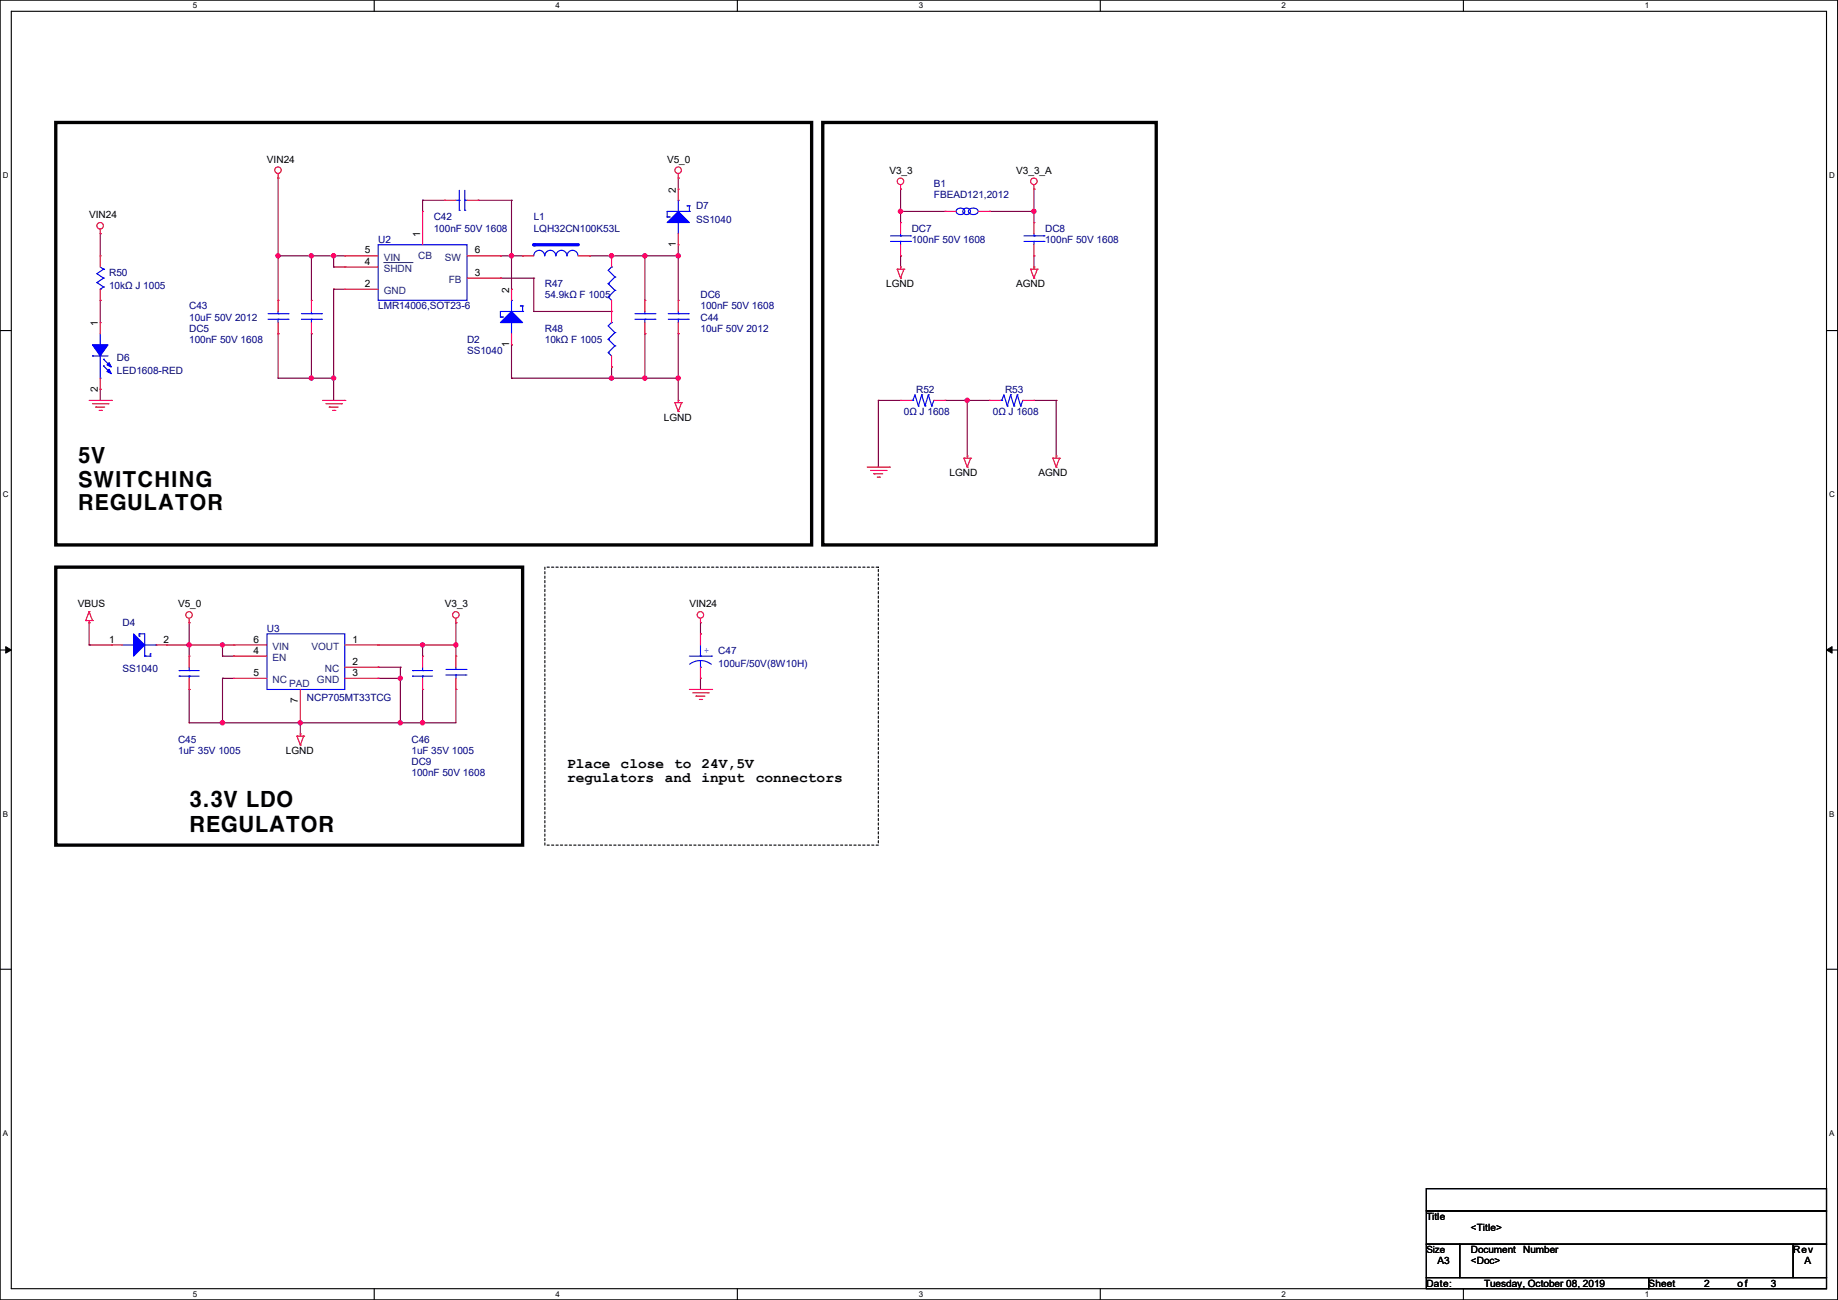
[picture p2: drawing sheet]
<svg xmlns="http://www.w3.org/2000/svg" width="420mm" height="297mm" viewBox="0 0 420 297" stroke-linecap="round" stroke-linejoin="round" font-family="sans-serif">
<path d="M0 0h419.9v297h-419.9zM2.6 2.6h414.8v291.8h-414.8z" fill="none" stroke="#000" stroke-width=".25"/>
<g fill="#fff">
<path d="M44 .3h1v2h-1z"/>
<path d="M44 294.7h1v2h-1z"/>
</g>
<path d="M85.5 0v2.6M85.5 294.4v2.6" fill="none" stroke="#000" stroke-width=".25"/>
<g fill="#fff">
<path d="M127 .3h.9v2h-.9z"/>
<path d="M127 294.7h.9v2h-.9z"/>
</g>
<path d="M168.5 0v2.6M168.5 294.4v2.6" fill="none" stroke="#000" stroke-width=".25"/>
<g fill="#fff">
<path d="M209.9 .3h1v2h-1z"/>
<path d="M209.9 294.7h1v2h-1z"/>
</g>
<path d="M251.4 0v2.6M251.4 294.4v2.6" fill="none" stroke="#000" stroke-width=".25"/>
<g fill="#fff">
<path d="M292.9 .3h.9v2h-.9z"/>
<path d="M292.9 294.7h.9v2h-.9z"/>
</g>
<path d="M334.4 0v2.6M334.4 294.4v2.6" fill="none" stroke="#000" stroke-width=".25"/>
<g fill="#fff">
<path d="M375.8 .3h1v2h-1z"/>
<path d="M375.8 294.7h1v2h-1z"/>
<path d="M.7 39h1.2v2h-1.2z"/>
<path d="M418 39h1.3v2h-1.3z"/>
<path d="M.7 112h1.2v2h-1.2z"/>
<path d="M418 112h1.3v2h-1.3z"/>
</g>
<path d="M0 75.5h2.6M417.4 75.5h2.5" fill="none" stroke="#000" stroke-width=".25"/>
<g fill="#fff">
<path d="M.7 185h1.2v1.9h-1.2z"/>
<path d="M418 185h1.2v1.9h-1.2z"/>
</g>
<path d="M0 148.5h2.6M417.4 148.5h2.5" fill="none" stroke="#000" stroke-width=".25"/>
<path d="M1.3 147.7l1.3 .8-1.3 .7zM417.4 148.5l1.2-.8v1.5z" fill="#000" stroke="#000" stroke-width=".23"/>
<g fill="#fff">
<path d="M.7 257.9h1.2v2h-1.2z"/>
<path d="M418 257.9h1.2v2h-1.2z"/>
</g>
<path d="M0 221.4h2.6M417.4 221.4h2.5M325.9 271.6h91.5v5h-91.5zM325.9 276.6h91.5v7.7h-91.5zM325.9 284.3h7.6v7.6h-7.6zM325.9 291.9h50.8v2.5h-50.8zM333.5 284.3h76.2v7.6h-76.2zM376.7 291.9h40.7v2.5h-40.7zM409.7 284.3h7.7v7.6h-7.7z" fill="none" stroke="#000" stroke-width=".25"/>
<path d="M12.7 28h172.8v96.5h-172.8zM188 28h76.2v96.5h-76.2zM12.7 129.6h106.7v63.5h-106.7z" fill="none" stroke="#000" stroke-width=".76"/>
<path d="M124.5 129.6h76.2v63.5h-76.2z" fill="none" stroke="#000" stroke-width=".25" stroke-dasharray=".5"/>
<g fill="none" stroke="#800040" stroke-width=".25">
<path d="M22.9 53.4h.1M22.9 53.4v5.1M63.5 40.7h.1M63.5 58.5h.1M63.5 40.7v27.9M63.5 58.5h15.3M71.2 58.5h.1M71.2 58.5v10.1M76.2 58.5h.1M76.2 58.5v2.5M96.6 45.8h.1M96.6 45.8v2.5"/>
<path d="M96.6 45.8h5M109.3 45.8h.1M109.3 45.8h7.6M114.3 58.5h.1M114.3 58.5h5.1M116.9 45.8h.1M116.9 58.5h.1M116.9 45.8v20.3M134.7 58.5h.1M134.7 58.5h20.3M139.7 58.5h.1M147.4 58.5h.1"/>
<path d="M147.4 58.5v10.1M155 58.5h.1M155 40.7h.1M155 40.7v2.5M155 55.9v12.7M205.8 43.2h.1M205.8 48.3h.1M205.8 58.5h.1M205.8 43.2v7.6M205.8 58.5v2.5M205.8 48.3h10.1M226.1 48.3h.1"/>
<path d="M226.1 48.3h10.2M236.3 43.2h.1M236.3 48.3h.1M236.3 58.5h.1M236.3 43.2v7.6M236.3 58.5v2.5M22.9 68.6h.1M22.9 68.6v5.1M63.5 76.2h.1M63.5 76.2v10.2M71.2 76.2h.1M71.2 76.2v10.2"/>
<path d="M76.2 61h.1M76.2 66.1h.1M76.2 66.1v25.4M76.2 61h2.6M76.2 66.1h2.6M114.3 63.5h.1M114.3 63.5h7.7M116.9 78.8h.1M116.9 78.8v7.6M122 63.5h.1M122 71.2h.1M122 63.5v7.7"/>
<path d="M122 71.2h17.7M147.4 76.2h.1M147.4 76.2v10.2M155 76.2h.1M155 76.2v15.3M22.9 88.9h.1M22.9 88.9v2.6M63.5 86.4h.1M63.5 86.4h12.7M71.2 86.4h.1M76.2 86.4h.1M116.9 86.4h.1"/>
<path d="M116.9 86.4h38.1M139.7 83.9h.1M139.7 86.4h.1M139.7 83.9v2.5M147.4 86.4h.1M155 86.4h.1M200.7 91.5h.1M200.7 91.5h5.1M200.7 91.5v15.2M215.9 91.5h.1M215.9 91.5h10.2M221 91.5h.1"/>
<path d="M221 91.5v12.7M236.3 91.5h.1M236.3 91.5h5M241.3 91.5h.1M241.3 91.5v12.7M20.4 147.4h.1M20.4 142.3h.1M20.4 147.4h5M20.4 142.3v5.1M38.1 147.4h.1M38.1 147.4h15.3M43.2 142.3h.1"/>
<path d="M43.2 147.4h.1M43.2 157.5h.1M43.2 142.3v7.6M43.2 157.5v7.6M50.8 147.4h.1M50.8 149.9h.1M50.8 155h.1M50.8 147.4v2.5M50.8 155v10.1M50.8 149.9h2.6M50.8 155h2.6M86.4 147.4h.1"/>
<path d="M86.4 152.4h.1M86.4 155h.1M86.4 147.4h17.8M86.4 152.4h5.1M86.4 155h5.1M91.5 152.4h.1M91.5 155h.1M91.5 152.4v12.7M96.6 147.4h.1M96.6 157.5h.1M96.6 147.4v2.5M96.6 157.5v7.6"/>
<path d="M104.2 142.3h.1M104.2 147.4h.1M104.2 157.5h.1M104.2 142.3v7.6M104.2 157.5v7.6h-61M160.1 155h.1M160.1 144.8h.1M160.1 142.3v2.5M160.1 155v2.5M43.2 165.1h.1M50.8 165.1h.1M68.6 165.1h.1"/>
<path d="M68.6 165.1v2.6M91.5 165.1h.1M96.6 165.1h.1"/>
</g>
<g fill="#f0f" stroke="#f0f" stroke-width=".25">
<circle cx="43.2" cy="147.3" r=".49"/>
<circle cx="50.8" cy="147.3" r=".49"/>
<circle cx="104.2" cy="147.3" r=".49"/>
<circle cx="96.5" cy="147.3" r=".49"/>
<circle cx="91.5" cy="155" r=".49"/>
<circle cx="96.5" cy="165.1" r=".49"/>
<circle cx="68.6" cy="165.1" r=".49"/>
<circle cx="50.8" cy="165.1" r=".49"/>
<circle cx="91.5" cy="165.1" r=".49"/>
<circle cx="116.9" cy="58.4" r=".49"/>
<circle cx="63.5" cy="58.4" r=".49"/>
<circle cx="71.1" cy="58.4" r=".49"/>
<circle cx="76.2" cy="58.4" r=".49"/>
<circle cx="147.3" cy="58.4" r=".49"/>
<circle cx="139.7" cy="58.4" r=".49"/>
<circle cx="76.2" cy="86.4" r=".49"/>
<circle cx="71.1" cy="86.4" r=".49"/>
<circle cx="147.3" cy="86.4" r=".49"/>
<circle cx="155" cy="86.4" r=".49"/>
<circle cx="139.7" cy="86.4" r=".49"/>
<circle cx="205.8" cy="48.3" r=".49"/>
<circle cx="236.2" cy="48.3" r=".49"/>
<circle cx="221" cy="91.5" r=".49"/>
<circle cx="155" cy="58.4" r=".49"/>
</g>
<g fill="none" stroke="#f00" stroke-width=".25">
<path d="M63.5 39.7v1M155 39.7v1M22.9 53.4h.1M22.9 52.4v1M63.5 40.7h.1M155 40.7h.1M205.8 43.2h.1M205.8 42.2v1M236.3 43.2h.1M236.3 42.2v1M205 61.5h.1M205 61.5h1.5"/>
<path d="M205 61.5l.8 2M205.8 61h.1M205.8 63.5h.1M205.8 61v.5M206.5 61.5h.1M206.5 61.5l-.7 2M235.5 61.5h.1M235.5 61.5h1.5M235.5 61.5l.8 2M236.3 61h.1M236.3 63.5h.1M236.3 61v.5"/>
<path d="M237 61.5h.1M237 61.5l-.7 2M20.4 91.5h5M21.1 92.2h3.6M21.9 93h.1M21.9 93h2M22.6 93.8h.6M23.2 93.8h.1M24.7 92.2h.1M25.4 91.5h.1M73.7 91.5h5.1M74.5 92.2h3.5"/>
<path d="M75.2 93h.1M75.2 93h2.1M76 93.8h.5M76.5 93.8h.1M78 92.2h.1M78.8 91.5h.1M154.2 92h.1M154.2 92h1.5M154.2 92l.8 2M155 91.5h.1M155 94h.1M155 91.5v.5"/>
<path d="M155.7 92h.1M155.7 92l-.7 2M226.1 91.5h.1M226.1 91.5h2.5M233.7 91.5h2.6M236.3 91.5h.1M198.2 106.7h5M198.9 107.5h3.6M199.7 108.2h.1M199.7 108.2h2M200.4 109h.6M201 109h.1"/>
<path d="M202.5 107.5h.1M203.2 106.7h.1M220.3 104.7h.1M220.3 104.7h1.5M220.3 104.7l.7 2M221 104.2h.1M221 106.7h.1M221 104.2v.5M221.8 104.7h.1M221.8 104.7l-.8 2M240.6 104.7h.1M240.6 104.7h1.5"/>
<path d="M240.6 104.7l.7 2M241.3 104.2h.1M241.3 106.7h.1M241.3 104.2v.5M242.1 104.7h.1M242.1 104.7l-.8 2M20.4 139.7h.1M20.4 139.7l-.8 2.1M20.4 139.7l.7 2.1M19.6 141.8h.1M19.6 141.8h1.5M20.4 142.3h.1"/>
<path d="M20.4 141.8v.5M21.1 141.8h.1M43.2 142.3h.1M43.2 141.3v1M96.6 157.5h.1M96.6 149.9h.1M96.6 149.9v2.5M96.6 155v2.5M104.2 142.3h.1M104.2 141.3v1M157.5 157.5h5.1M158.3 158.3h3.5"/>
<path d="M159 159h.1M159 159h2.1M159.8 159.8h.5M160.1 142.3h.1M160.1 141.3v1M160.3 159.8h.1M161.8 158.3h.1M162.6 157.5h.1M67.9 168.2h.1M67.9 168.2h1.5M67.9 168.2l.7 2M68.6 167.7h.1"/>
<path d="M68.6 170.2h.1M68.6 167.7v.5M69.4 168.2h.1M69.4 168.2l-.8 2"/>
<circle cx="63.5" cy="38.9" r=".74"/>
<circle cx="155" cy="38.9" r=".74"/>
<circle cx="22.9" cy="51.6" r=".74"/>
<circle cx="205.8" cy="41.4" r=".74"/>
<circle cx="236.2" cy="41.4" r=".74"/>
<circle cx="43.2" cy="140.5" r=".74"/>
<circle cx="104.2" cy="140.5" r=".74"/>
<circle cx="160" cy="140.5" r=".74"/>
</g>
<g fill="none" stroke="#00f" stroke-width=".25">
<path d="M122 58.5a1.25 1.25 0 0 1 1.2-1.3 1.25 1.25 0 0 1 1.3 1.3 1.27 1.27 0 0 1 1.2-1.3 1.27 1.27 0 0 1 1.3 1.3M127 58.5a1.25 1.25 0 0 1 1.3-1.3 1.25 1.25 0 0 1 1.2 1.3 1.27 1.27 0 0 1 1.3-1.3 1.27 1.27 0 0 1 1.3 1.3M228.6 91.5h.1M228.6 91.5h.3M228.9 91.5h.1M228.9 91.5l.5-1.3 .8 2.6M230.2 92.8h.1M230.9 90.2h.1M230.9 90.2l-.7 2.6M230.9 90.2l.8 2.6M231.7 92.8h.1M232.5 90.2h.1"/>
<path d="M232.5 90.2l-.8 2.6M232.5 90.2l.7 2.6M233.2 92.8h.1M233.7 91.5h.1M233.7 91.5l-.5 1.3M94.3 153.2h.1M94.3 154.5h.1M94.3 153.2h4.5M94.3 154.5h4.5M96.6 154.5h.1M96.6 153.2h.1M96.6 152.4v.8"/>
<path d="M96.6 154.5v.5"/>
</g>
<path d="M122 55.9h10.1" fill="none" stroke="#00f" stroke-width=".76"/>
<circle cx="122" cy="55.9" r=".38" fill="#00f"/>
<g fill="none" stroke="#f00" stroke-width=".25">
<path d="M22.9 58.5h.1M22.9 58.5v2.5M78.8 58.5h.1M78.8 58.5h7.6M96.6 48.3h.1M96.6 48.3v7.6M101.6 45.8h.1M101.6 45.8h2.6M106.7 58.5h7.6M106.7 45.8h2.6M109.3 45.8h.1M114.3 58.5h.1"/>
<path d="M119.4 58.5h.1M119.4 58.5h2.6M132.1 58.5h2.6M134.7 58.5h.1M139.7 58.5h.1M139.7 58.5v2.5M155 55.9h.1M155 43.2h.1M155 43.2v2.6M155 53.4v2.5M205.8 50.8h.1M205.8 58.5h.1"/>
<path d="M205.8 50.8v2.6M205.8 55.9v2.6M215.9 48.3h.1M215.9 48.3h2.6M223.6 48.3h2.5M226.1 48.3h.1M236.3 50.8h.1M236.3 58.5h.1M236.3 50.8v2.6M236.3 55.9v2.6M22.9 68.6h.1M22.9 73.7h.1"/>
<path d="M22.9 66.1v2.5M22.9 73.7v2.5M63.5 68.6h.1M63.5 76.2h.1M63.5 68.6v2.6M63.5 73.7v2.5M71.2 68.6h.1M71.2 76.2h.1M71.2 68.6v2.6M71.2 73.7v2.5M78.8 61h.1M78.8 66.1h.1"/>
<path d="M78.8 61h7.6M78.8 66.1h7.6M106.7 63.5h7.6M114.3 63.5h.1M116.9 78.8h.1M116.9 66.1h.1M116.9 66.1v2.5M116.9 76.2v2.6M139.7 71.2h.1M139.7 68.6v5.1M147.4 68.6h.1M147.4 76.2h.1"/>
<path d="M147.4 68.6v2.6M147.4 73.7v2.5M155 68.6h.1M155 76.2h.1M155 68.6v2.6M155 73.7v2.5M22.9 88.9h.1M22.9 86.4v2.5M139.7 83.9h.1M139.7 81.3v2.6M205.8 91.5h.1M205.8 91.5h2.5"/>
<path d="M213.4 91.5h2.5M215.9 91.5h.1M25.4 147.4h.1M25.4 147.4h2.6M35.6 147.4h2.5M38.1 147.4h.1M43.2 157.5h.1M43.2 149.9h.1M43.2 149.9v2.5M43.2 155v2.5M53.4 147.4h.1M53.4 149.9h.1"/>
<path d="M53.4 155h.1M53.4 147.4h7.6M53.4 149.9h7.6M53.4 155h7.6M68.6 157.5v7.6M78.8 147.4h7.6M78.8 155h7.6M78.8 152.4h7.6M86.4 147.4h.1M86.4 155h.1M86.4 152.4h.1M104.2 149.9h.1"/>
<path d="M104.2 157.5h.1M104.2 149.9v2.5M104.2 155v2.5M160.1 144.8h.1M160.1 155h.1M160.1 144.8v2.6M160.1 152.4v2.6M68.6 165.1h.1"/>
</g>
<g fill="#00f" stroke="#00f" stroke-width=".25">
<path d="M116.9 71.2l2.5 2.5h-5.1z"/>
<path d="M152.4 50.8l2.6-2.5 2.5 2.5z"/>
<path d="M30.5 144.8l2.6 2.6-2.6 2.5z"/>
<path d="M21.1 78.8h3.6l-1.8 2.5z" fill-rule="evenodd"/>
<path d="M24.4 84.9l.5-.5 .5 1z" fill-rule="evenodd"/>
<path d="M24.9 82.8l.5 1.1-1-.5z" fill-rule="evenodd"/>
</g>
<g fill="none" stroke="#00f" stroke-width=".25">
<path d="M86.4 55.9h20.3v12.7h-20.3zM104.2 45.8h.7M104.9 48h.1M104.9 45.8h.1M104.9 43.5v4.5M106.2 45.8h.1M106.2 48h.1M106.2 45.8h.5M106.2 43.5v4.5M152.4 49.6h.1M152.4 49.6h.6M153 49.6h.1"/>
<path d="M155 50.8h.1M155 45.8h.1M155 45.8v2.5M155 50.8v2.6M157 47h.1M157 47h.5M157.5 48.3h.1M157.5 47h.1M157.5 48.3h-5.1v1.3M157.5 47v1.3M203.5 55.2h4.6M203.5 53.9h4.6"/>
<path d="M205.8 53.9h.1M205.8 55.2h.1M205.8 53.4v.5M205.8 55.2v.7M208.1 55.2h.1M208.1 53.9h.1M218.8 47.8a.97 .97 0 0 1 1.1-.2 .97 .97 0 0 1 .5 1 .98 .98 0 0 1-1.2 .4 .98 .98 0 0 1-.6-1zM220.3 47.8a.79 .79 0 0 1 1.2 0 .79 .79 0 0 1-.3 1.2 .78 .78 0 0 1-1-.2 .78 .78 0 0 1 .1-1zM221.4 48a1.3 1.3 0 0 1 2.1 .3 1.22 1.22 0 0 1-1.1 .7 1.22 1.22 0 0 1-1.1-.7zM234 55.2h4.5M234 53.9h4.5M236.3 53.9h.1"/>
<path d="M236.3 55.2h.1M236.3 53.4v.5M236.3 55.2v.7M238.5 55.2h.1M238.5 53.9h.1M22.1 64.6h.1M22.1 64.6l1.6 1M22.9 66.1h.1M22.9 78.8h.1M22.9 61l.8 .5M22.9 76.2v2.6M23.7 61.5h.1"/>
<path d="M23.7 63.5h.1M23.7 65.6h.1M23.7 61.5l-1.6 1 1.6 1M23.7 63.5l-1.6 1.1M23.7 65.6l-.8 .5M61.3 72.9h4.5M61.3 71.7h4.5M63.5 71.7h.1M63.5 72.9h.1M63.5 71.2v.5M63.5 72.9v.8M65.8 72.9h.1"/>
<path d="M65.8 71.7h.1M68.9 72.9h4.5M68.9 71.7h4.5M71.2 71.7h.1M71.2 72.9h.1M71.2 71.2v.5M71.2 72.9v.8M73.4 72.9h.1M73.4 71.7h.1M114.3 72.4h.1M114.3 72.4h.6M114.9 72.4h.1"/>
<path d="M116.9 73.7h.1M116.9 68.6h.1M116.9 68.6v2.6M116.9 73.7v2.5M118.9 69.9h.1M118.9 69.9h.5M119.4 71.2h.1M119.4 69.9h.1M119.4 71.2h-5.1v1.2M119.4 69.9v1.3M139 67.9h.1M139 64.8h.1"/>
<path d="M139 77.5h.1M139 67.9l.7 .7M139 64.8l1.5 1.5M139 77.5l1.5 1.5M139.7 61h.1M139.7 73.7h.1M139.7 61l-.7 .8 1.5 1.5M139.7 73.7l-.7 .8 1.5 1.5M140.5 66.3h.1M140.5 63.3h.1M140.5 79h.1M140.5 76h.1"/>
<path d="M140.5 66.3l-1.5 1.6M140.5 63.3l-1.5 1.5M140.5 79l-1.5 1.6M140.5 76l-1.5 1.5M145.1 72.9h4.5M145.1 71.7h4.5M147.4 71.7h.1M147.4 72.9h.1M147.4 71.2v.5M147.4 72.9v.8M149.6 72.9h.1M149.6 71.7h.1"/>
<path d="M152.7 72.9h4.6M152.7 71.7h4.6M155 71.7h.1M155 72.9h.1M155 71.2v.5M155 72.9v.8M157.3 72.9h.1M157.3 71.7h.1M21.1 81.3h.1M21.1 81.3h3.6M22.9 86.4h.1M22.9 81.3v5.1"/>
<path d="M23.7 82.1h.1M23.7 83.6h.1M23.7 82.1l1.5 1.5M23.7 83.6l1.5 1.5M139 80.6h.1M139 80.6l.7 .7M208.3 91.5h.1M208.3 91.5h.3M208.6 91.5h.1M208.6 91.5l.5-1.3 .7 2.6M209.8 92.8h.1M210.6 90.2h.1"/>
<path d="M210.6 90.2l-.8 2.6M210.6 90.2l.8 2.6M211.4 92.8h.1M212.1 90.2h.1M212.1 90.2l-.7 2.6M212.1 90.2l.8 2.6M212.9 92.8h.1M213.4 91.5h.1M213.4 91.5l-.5 1.3M28 147.4h2.5M30.5 147.4h.1M31.8 144.8h.1"/>
<path d="M31.8 145.3h.1M31.8 144.8h1.3v5.1M31.8 144.8v.5M33.1 149.9h.1M33.1 147.4h2.5M33.1 149.9h1.2M34.3 149.9h.1M34.3 149.4h.1M34.3 149.4v.5M35.6 147.4h.1M40.9 153.2h.1M40.9 154.5h.1"/>
<path d="M40.9 153.2h4.6M40.9 154.5h4.6M43.2 154.5h.1M43.2 153.2h.1M43.2 152.4v.8M43.2 154.5v.5M61 144.8h17.8v12.7h-17.8zM101.9 154.2h4.6M101.9 153h4.6M104.2 153h.1M104.2 154.2h.1M104.2 152.4v.6"/>
<path d="M104.2 154.2v.8M106.5 154.2h.1M106.5 153h.1M157.5 149.9h5.1M160.1 152.4h.1M160.1 149.9h.1M160.1 150.9l1.5 .3 .9 .6M160.1 150.9l-1.1 .2-1.4 .7M160.1 147.4v2.5M160.1 150.9v1.5M162.6 149.9h.1"/>
</g>
<path d="M87.7 60h6.4M94.1 60h.1" fill="none" stroke="#004080" stroke-width=".23"/>
<g fill="#f0f" stroke="#f0f" stroke-width=".25">
<circle cx="43.2" cy="147.3" r=".49"/>
<circle cx="50.8" cy="147.3" r=".49"/>
<circle cx="104.2" cy="147.3" r=".49"/>
<circle cx="96.5" cy="147.3" r=".49"/>
<circle cx="91.5" cy="155" r=".49"/>
<circle cx="96.5" cy="165.1" r=".49"/>
<circle cx="68.6" cy="165.1" r=".49"/>
<circle cx="50.8" cy="165.1" r=".49"/>
<circle cx="91.5" cy="165.1" r=".49"/>
<circle cx="116.9" cy="58.4" r=".49"/>
<circle cx="63.5" cy="58.4" r=".49"/>
<circle cx="71.1" cy="58.4" r=".49"/>
<circle cx="76.2" cy="58.4" r=".49"/>
<circle cx="147.3" cy="58.4" r=".49"/>
<circle cx="139.7" cy="58.4" r=".49"/>
<circle cx="76.2" cy="86.4" r=".49"/>
<circle cx="71.1" cy="86.4" r=".49"/>
<circle cx="147.3" cy="86.4" r=".49"/>
<circle cx="155" cy="86.4" r=".49"/>
<circle cx="139.7" cy="86.4" r=".49"/>
<circle cx="205.8" cy="48.3" r=".49"/>
<circle cx="236.2" cy="48.3" r=".49"/>
<circle cx="221" cy="91.5" r=".49"/>
<circle cx="155" cy="58.4" r=".49"/>
</g>
<g font-size="4.8">
<text x="43.2" y="184.5">3.3V LDO</text>
<text x="43.2" y="190">REGULATOR</text>
</g>
<g font-size="4.7">
<text x="17.8" y="105.7">5V</text>
<text x="17.8" y="111.2">SWITCHING</text>
<text x="17.8" y="116.6">REGULATOR</text>
</g>
<g font-size="3.3">
<text x="129.6" y="175.5">Place close</text>
<text x="129.6" y="178.8">regulators</text>
<text x="151.9" y="178.8">and</text>
<text x="154.1" y="175.5">to</text>
<text x="160.3" y="178.8">input</text>
<text x="160.3" y="175.5">24V,5V</text>
<text x="172.7" y="178.8">connectors</text>
</g>
<g font-size="2.3">
<text x="61" y="37.2">VIN24</text>
<text x="152.4" y="37.2">V5_0</text>
<text x="203.2" y="39.7">V3_3</text>
<text x="232.2" y="39.7">V3_3_A</text>
<text x="154.4" y="44" transform="rotate(-90 154.4 44)">2</text>
<text x="20.4" y="49.9">VIN24</text>
<text x="83.4" y="57.9">5</text>
<text x="96" y="54.1" transform="rotate(-90 96 54.1)">1</text>
<text x="108.5" y="57.9">6</text>
<text x="154.4" y="56.4" transform="rotate(-90 154.4 56.4)">1</text>
<text x="83.4" y="60.5">4</text>
<text x="83.4" y="65.5">2</text>
<text x="108.5" y="63">3</text>
<text x="202.5" y="65.6">LGND</text>
<text x="232.2" y="65.6">AGND</text>
<text x="116.3" y="66.8" transform="rotate(-90 116.3 66.8)">2</text>
<text x="22.4" y="74.5" transform="rotate(-90 22.4 74.5)">1</text>
<text x="116.3" y="79.3" transform="rotate(-90 116.3 79.3)">1</text>
<text x="22.4" y="89.5" transform="rotate(-90 22.4 89.5)">2</text>
<text x="151.7" y="96.1">LGND</text>
<text x="217" y="108.8">LGND</text>
<text x="237.3" y="108.8">AGND</text>
<text x="17.8" y="138.8">VBUS</text>
<text x="40.7" y="138.8">V5_0</text>
<text x="101.6" y="138.8">V3_3</text>
<text x="157.5" y="138.8">VIN24</text>
<text x="24.9" y="146.8">1</text>
<text x="37.4" y="146.8">2</text>
<text x="58" y="146.8">6</text>
<text x="58" y="149.4">4</text>
<text x="80.6" y="146.8">1</text>
<text x="58" y="154.4">5</text>
<text x="80.6" y="154.4">3</text>
<text x="80.6" y="151.9">2</text>
<text x="68.1" y="160.6" transform="rotate(-90 68.1 160.6)">7</text>
<text x="65.3" y="172.3">LGND</text>
<text x="325.9" y="278.7">Title</text>
<text x="336.1" y="281.3">&lt;Title&gt;</text>
<text x="336.1" y="286.3">Document</text>
<text x="348.1" y="286.3">Number</text>
<text x="409.7" y="286.3">Rev</text>
<text x="325.9" y="294">Date:</text>
<text x="328.5" y="288.9">A3</text>
<text x="336.1" y="288.9">&lt;Doc&gt;</text>
<text x="339.1" y="294">Tuesday, October 08, 2019</text>
<text x="376.7" y="294">Sheet</text>
<text x="389.4" y="294">2</text>
<text x="397" y="294">of</text>
<text x="404.7" y="294">3</text>
<text x="412.3" y="288.9">A</text>
</g>
<g font-size="2.3" fill="#000080">
<text x="159" y="47.8">D7</text>
<text x="213.4" y="42.8">B1</text>
<text x="213.4" y="45.3">FBEAD121,2012</text>
<text x="99.1" y="50.4">C42</text>
<text x="99.1" y="52.9">100nF 50V 1608</text>
<text x="122" y="50.4">L1</text>
<text x="122" y="52.9">LQH32CN100K53L</text>
<text x="159" y="50.9">SS1040</text>
<text x="208.3" y="52.9">DC7</text>
<text x="238.8" y="52.9">DC8</text>
<text x="86.4" y="55.5">U2</text>
<text x="208.3" y="55.5">100nF 50V 1608</text>
<text x="238.8" y="55.5">100nF 50V 1608</text>
<text x="24.9" y="63.1">R50</text>
<text x="124.5" y="65.6">R47</text>
<text x="24.9" y="66.1">10kΩ J 1005</text>
<text x="43.2" y="70.7">C43</text>
<text x="86.4" y="70.7">LMR14006,SOT23-6</text>
<text x="124.5" y="68.2">54.9kΩ F 1005</text>
<text x="160.1" y="68.2">DC6</text>
<text x="160.1" y="70.7">100nF 50V 1608</text>
<text x="43.2" y="73.2">10uF 50V 2012</text>
<text x="43.2" y="75.8">DC5</text>
<text x="124.5" y="75.8">R48</text>
<text x="160.1" y="73.2">C44</text>
<text x="160.1" y="75.8">10uF 50V 2012</text>
<text x="26.7" y="82.4">D6</text>
<text x="43.2" y="78.3">100nF 50V 1608</text>
<text x="106.7" y="78.3">D2</text>
<text x="106.7" y="80.9">SS1040</text>
<text x="124.5" y="78.3">10kΩ F 1005</text>
<text x="26.7" y="85.4">LED1608-RED</text>
<text x="209.3" y="89.7">R52</text>
<text x="229.7" y="89.7">R53</text>
<text x="206.5" y="94.8">0Ω J 1608</text>
<text x="226.9" y="94.8">0Ω J 1608</text>
<text x="28" y="143.1">D4</text>
<text x="61" y="144.4">U3</text>
<text x="164.1" y="149.4">C47</text>
<text x="28" y="153.5">SS1040</text>
<text x="164.1" y="152.5">100uF/50V(8W10H)</text>
<text x="70.1" y="160.1">NCP705MT33TCG</text>
<text x="40.7" y="169.8">C45</text>
<text x="40.7" y="172.3">1uF 35V 1005</text>
<text x="94" y="169.8">C46</text>
<text x="94" y="172.3">1uF 35V 1005</text>
<text x="94" y="174.8">DC9</text>
<text x="94" y="177.4">100nF 50V 1608</text>
</g>
<g font-size="2.3" fill="#004080">
<text x="87.7" y="59.5">VIN</text>
<text x="95.5" y="59.3">CB</text>
<text x="101.6" y="59.5">SW</text>
<text x="87.7" y="62.1">SHDN</text>
<text x="102.5" y="64.6">FB</text>
<text x="87.7" y="67.1">GND</text>
<text x="62.3" y="148.4">VIN</text>
<text x="71.2" y="148.4">VOUT</text>
<text x="62.3" y="151">EN</text>
<text x="74.2" y="153.5">NC</text>
<text x="62.3" y="156">NC</text>
<text x="66.1" y="157.1">PAD</text>
<text x="72.4" y="156">GND</text>
</g>
<text font-size="2.2" x="325.9" y="286.3">Size</text>
<text font-size="2.1" fill="#00f" x="160.8" y="149.3">+</text>
<g font-size="1.8">
<text x="44" y="1.9">5</text>
<text x="127" y="1.9">4</text>
<text x="209.9" y="1.9">3</text>
<text x="292.9" y="1.9">2</text>
<text x="375.8" y="1.9">1</text>
<text x=".7" y="40.6">D</text>
<text x="418" y="40.6">D</text>
<text x=".7" y="113.6">C</text>
<text x="418" y="113.6">C</text>
<text x=".7" y="186.6">B</text>
<text x="418" y="186.6">B</text>
<text x=".7" y="259.5">A</text>
<text x="418" y="259.5">A</text>
<text x="44" y="296.3">5</text>
<text x="127" y="296.3">4</text>
<text x="209.9" y="296.3">3</text>
<text x="292.9" y="296.3">2</text>
<text x="375.8" y="296.3">1</text>
</g>
</svg>
